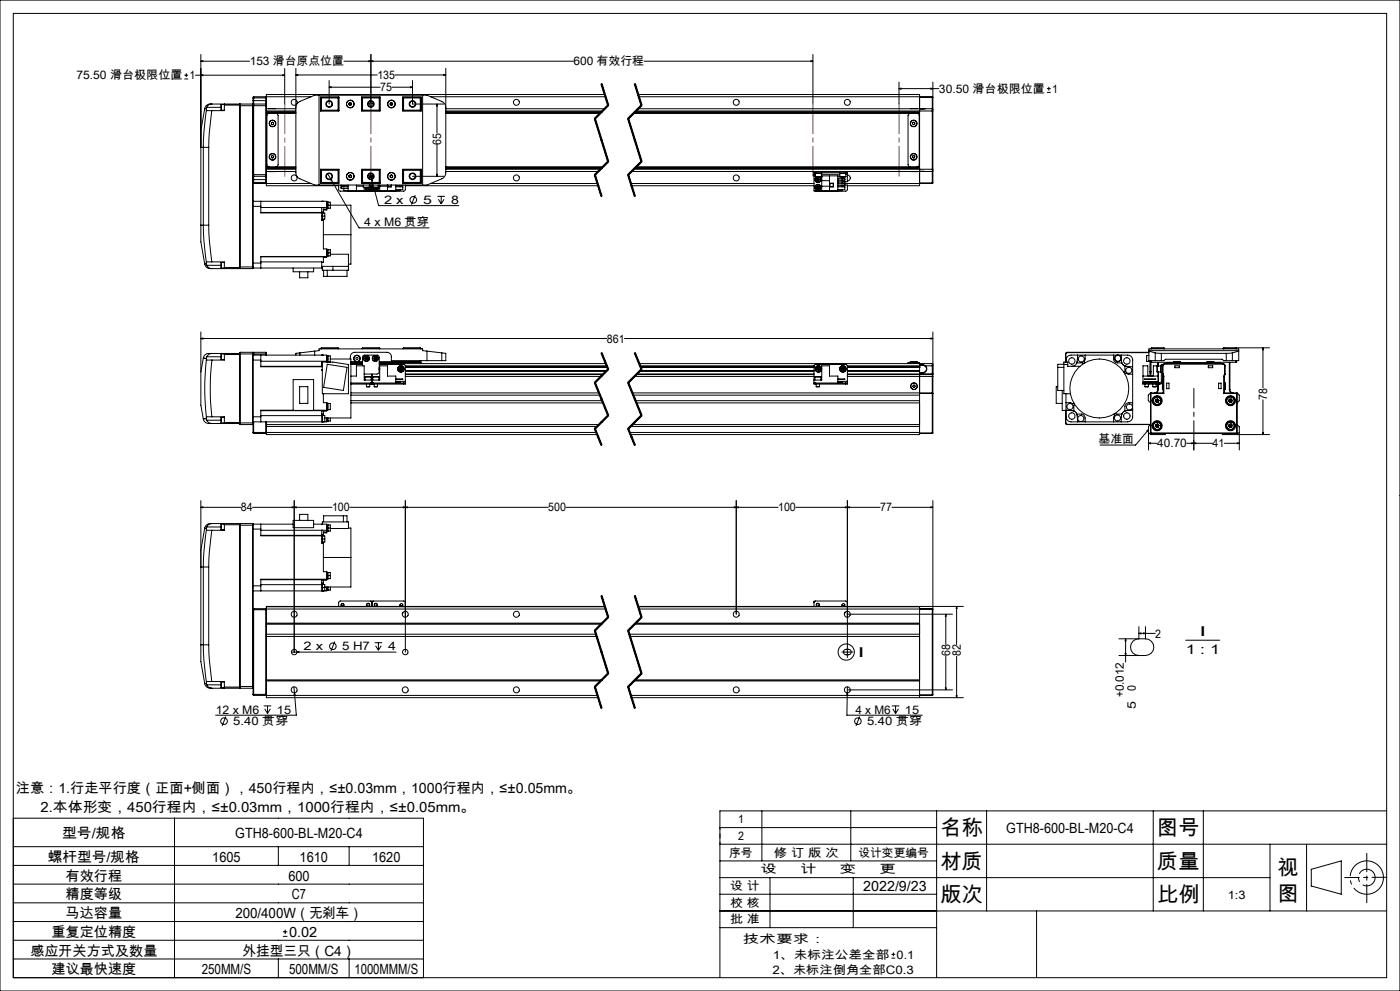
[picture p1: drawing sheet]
<svg xmlns="http://www.w3.org/2000/svg" width="420mm" height="297mm" viewBox="0 0 420 297" stroke-linecap="round" stroke-linejoin="round" font-family="sans-serif">
<g fill="none" stroke="#000" stroke-width=".3">
<path d="M0 0h420v297h-420zM4 4h412v289h-412zM60.3 18.3l.6-.1v.3zM60.3 18.3h14.6M60.3 16.3v51.2M110.7 18.2l.6 .1-.6 .2zM111.3 18.3l.6-.1v.3zM111.3 16.3v14.9M172 18.3h-68.8M193.2 18.3h50.7M243.3 18.2l.6 .1-.6 .2zM243.9 16.3v14.9"/>
<path d="M55.3 23.7h1.1M55.3 22.5h1.1M55.9 22v1.1M58.6 22.5h26.8M60.3 22.5l.6-.1v.3zM61.4 32.6l-1.1 6.6v5h.7M61.4 32.6h.5M61.9 33.1l-.7 6.5-.2 4.6M61.9 33.1l1.6 .1M61.9 32.6v.5M62 32.2l-.1 .4M62 32.2h4.3"/>
<path d="M63.5 33.2l-.7 6.5-.2 4.5M63.6 31.2h-.4a1.65 1.65 0 0 0-1.8 1.4M63.6 31.2l8.3 .1M63.6 31.2l-.8 .2-.8 .8M66.4 31.3v1.7M66.4 31.3h.9M66.4 33h.9M67.3 31.2v.3M67.3 31.5v1.7h-3.8M67.3 31.5h4.6M71.9 31.3v.4M71.9 31.7v48.3"/>
<path d="M71.9 31.7h8M72 31.2v49.3M72 31.2h3.8M72 31.2l-.1 .1M75.8 31.2v49.3M75.8 31.2l.1 .1M75.9 31.3v48.7M75.9 30.2v1.1M75.9 29.4h4M75.9 30.2h4M76.1 31.2v21.6M76.1 29v2.2"/>
<path d="M76.1 31.2h3.7M76.1 29l-.2 1.2M76.1 29h3.7M76.1 31.2l-.2 .1M79.8 31.2v21.6M79.8 29v2.2M79.8 31.2l.1 .1M79.8 29l.1 .2M79.9 31.3v.4M79.9 31.7v20.6M79.9 34h8.9M79.9 32.6h8.9"/>
<path d="M79.9 33.7h8.9M79.9 29h13.4M79.9 33.3h8.9M79.9 33.6h8.9M80.6 32.6h2M80.8 34l-.5 .2-.2 .5v14.7l.2 .4 .5 .2M81.5 36.8l.3-.2 .3 .3v.3l-.4 .2-.3-.3zM82.8 34l.4 .2 .2 .5v14.7l-.2 .4-.4 .2M84.8 22.4l.6 .1-.6 .2zM85.4 20.5v10.7M88.8 32.2l.3-1.1 .9-.7 4.4-1.9h33.7l4.8 2.1 .5 .5 .3 1.1M88.8 22.5l.6-.2v.3z"/>
<path d="M88.8 20.5v31.6l.3 .7 .5 .6 4.8 2.1h33.7l5.1-2.3 .5-1.5v-31.2M88.8 22.5h24.4M95.7 28.5v27M96.2 32.6h.1M96.2 29.1h5.5v4.2h-5.5zM96.2 29.3v4M96.2 29.3h5.2M96.4 29.2v4M96.4 29.2h5.3M96.4 33.2h5.3M96.4 29.2l-.2 .1M98.7 26.1l.6-.1v.3z"/>
<path d="M98.7 24.1v7.1M98.7 26.1h15.4M101.4 29.3l.2-.1v4l-.2-.2M101.4 33h-5.2l.2 .2M101.4 29.3v3.7M104.7 31.4l.4 .1M104.7 31v.4M105.1 30.8l.3 .2M105.1 30.8l-.4 .2M105.4 31.4l-.3 .1M105.4 31v.4M108.5 29.1h5.5v4.2h-5.5z"/>
<path d="M108.5 29.2h5.5M108.5 33.2h5.5M108.8 29.3v3.7M108.8 29.3l-.2-.1v4l.2-.2M108.8 33h5M108.8 29.3h5M113.8 29.3l.1-.1v4l-.1-.2M113.8 29.3v3.7M117.1 31.4l.3 .1M117.1 31v.4M117.4 30.8l.4 .2M117.4 30.8l-.3 .2"/>
<path d="M117.6 26.1h6.2M117.8 31.4l-.4 .1M117.8 31v.4M118.5 22.5h15.2M120.8 29.1h5.6v4.2h-5.6zM120.8 29.2h5.3M120.8 33.2h5.3M121.1 29.3v3.7M121.1 29.3l-.2-.1v4l.2-.2M121.1 33h5.2l-.2 .2M121.1 29.3h5.2M123.2 26l.6 .1-.6 .2z"/>
<path d="M123.8 24.1v7.1h9.3M126.1 29.2v4M126.1 29.2l.2 .1M126.3 29.3v4M126.3 32.6h.1M126.8 28.5v27M129.2 29h52.4M131.1 31.2v8.6M131.1 31.2l.1 .6h-.2zM133.1 22.3l.6 .2-.6 .1zM133.7 34h46.3M133.7 32.6h47.7"/>
<path d="M133.7 33.7h46.6M133.7 33.3h47.1M133.7 33.6h46.7M178.3 35.6l4 12.9M178.6 35.5l4 12.8M180.3 25.2l2 6.4M180.5 25.1l2 6.5-4 4 4 12.8-4 4 2 6.4M180.6 25.1l2 6.4M181.4 28.3h-101.5v3M182.3 31.4l-4 4M182.6 31.7l-4 4M188.3 35.6l4 12.9"/>
<path d="M188.6 35.5l4 12.8M190 34h85.9M190.3 25.2l2 6.4M190.3 33.7h85.6M190.4 33.6h85.5M190.5 25.1l2 6.5-4 4 4 12.8-4 4 2 6.4M190.6 25.1l2 6.4M190.7 33.3h89M191.4 28.3h84.5v5M191.4 32.6h85.5M191.6 29h88.1M192.3 31.4l-4 4"/>
<path d="M192.6 31.7l-4 4M269.7 26.6l.6-.2v.3zM269.7 26.6h12M269.7 24.6v6.6M273.1 34l-.5 .2-.2 .5v14.7l.2 .4 .5 .2M273.2 32.6h2M273.8 36.8l.3-.2 .4 .2-.1 .4-.3 .2-.3-.3zM275.1 34l.4 .1 .3 .4v15l-.3 .4-.4 .1M275.9 33.3v17.4M275.9 29.2h3.8M276.9 32.7h-1v.6M276.9 32.6h.7"/>
<path d="M276.9 32.6v.1M277.6 32.6l-.7 .1M277.6 32.6h2.1M279.3 26.4l.6 .2-.6 .1zM279.7 33.3h.2M279.7 32.6v.7M279.7 32.6l.2 .2M279.7 29l.2 .1-.2 .1M279.7 29v.2M279.7 29.2v3.4M279.7 33.3v17.4M279.9 32.8v.5"/>
<path d="M279.9 33.3v17.4M279.9 24.6v8.2M314.1 27.7h1.1M314.1 26.6h1.1M314.6 26v1.1M61 44.2h1.6M61 44.2v23.3M62.6 44.2v23.3M75.9 54.6h4M75.9 52.3h4M75.9 52.7l.2 .1M75.9 53.8h4"/>
<path d="M75.9 54.8l.2 .2M76.1 52.8v2.2M76.1 52.8h3.7M76.1 55h3.7M79.8 52.8v2.2M79.9 52.3v.4M79.9 52.7v3h21.7M79.9 50h8.9M79.9 50.3h8.9M79.9 51.4h8.9M79.9 55h13.4M79.9 50.7h8.9"/>
<path d="M79.9 50.4h8.9M79.9 52.7l-.1 .1M79.9 54.8l-.1 .2M80.6 51.4h2M81.5 46.7l.3-.1 .3 .3-.1 .4-.3 .1-.3-.3zM96.2 51.4h.1M96.2 50.7h5.5v4.2h-5.5zM96.2 50.7v4M96.2 54.7h5.2M96.2 54.7l.2 .1M96.4 50.8v4M96.4 54.8h5.3"/>
<path d="M96.4 50.8l-.2 .2h5.2M96.4 50.8h5.3M98.3 52.1l.9 1.4M99.2 53.5l.4 .5-.3 .1zM99.2 53.5l8.5 14.8h21M101.4 51l.2-.2v4l-.2-.1M101.4 51v3.7M101.6 55.5v1.4l.4 .4 9.3-.1M102.3 55.5v.1h2.1M102.3 56h2.1M102.3 56v.5h2.1M102.5 56.5h.5"/>
<path d="M103.2 55.6v.4l-.4-.3-.4 .3M103.2 56.5v.6h1.2M104.4 55.5v1.7h14.3v-1.7M104.7 53l.4 .2M104.7 52.6v.4M105.1 52.5l.3 .1M105.1 52.5l-.4 .1M105.4 53l-.3 .2M105.4 52.6v.4M106.9 55.5v1.7M106.9 55.8h2.1M108.5 50.7h5.5v4.2h-5.5z"/>
<path d="M108.5 54.8h5.5M108.5 50.8h5.5M108.8 51v3.7M108.8 54.8v.1M108.8 51l-.2-.2v4l.2-.1M108.8 54.7h5M108.8 51h5M109 56.1h1.8M109 55.5v.6M109.3 56.2v1M109.4 54.8v.1M109.5 56.2a.89 .89 0 0 0 1.3 .7 .89 .89 0 0 0 .2-1.4 .9 .9 0 0 1-.2 1.4 .9 .9 0 0 1-1.3-.7z"/>
<path d="M110 56.2l.1 .3M110.1 56.5l.4 .1M110.1 56.5l.3-.3 .1 .4M110.5 56.2l.4 .1M110.8 55.5v.6M110.8 55.9l.1 .4M110.9 53l.2 .2M110.9 53h.2zM110.9 56.3l-.4 .3M110.9 53.1l.1 .1M111.1 52l.4 1.7M111.1 53h.1"/>
<path d="M111.2 52.7h.5M111.2 52.4v.6M111.5 53.7l.3 .5-.3 .1zM111.5 53.7l2.1 7.9h24.1M111.6 52.6v.5M111.6 55.5v1.7M111.7 56.1h1.8M111.7 55.5v.6M112.3 56.2l.1 .2M112.4 56.4l.4 .2M112.4 56.4l.3-.2 .1 .4M112.8 56.2l.4 .1"/>
<path d="M113.1 54.8v.1M113.2 56.3l-.4 .3M113.2 56.2v.1M113.5 55.6a.9 .9 0 0 1-.4 1.4 .9 .9 0 0 1-1.2-.8 .87 .87 0 0 0 1.1 .8 .87 .87 0 0 0 .5-1.3M113.5 55.5v.6M113.8 51l.1-.2v4.1M113.8 51v3.7M113.8 54.8v.1M113.8 54.7l.1 .1M113.9 55.5v1.7M113.9 55.8h2.3M116.2 55.5v1.7"/>
<path d="M116.3 55.5v.5h1.1v-.5M117.1 53l.3 .2M117.1 52.6v.4M117.4 52.5l.4 .1M117.4 52.5l-.3 .1M117.8 53l-.4 .2M117.8 52.6v.4M118.7 56h2.1M120 55.6v.4a.43 .43 0 0 1 .4-.3 .43 .43 0 0 1 .4 .3M120 56.8v.3h-1.3M120.8 56v.3M120.8 50.7h5.6v4.2h-5.6z"/>
<path d="M120.8 55.5v.1h-2.1M120.8 56v.8h-2.1M120.8 54.8h5.3M120.8 50.8h5.3M121.1 51v3.7M121.1 51l-.2-.2v4l.2-.1M121.1 54.7h5.2M121.6 55.5v1.3l-.4 .5-9.4-.1M121.6 55.7h57.9M123.8 52.8h9.3M124.6 58.5l-1.2 2.8M126.1 50.8v4"/>
<path d="M126.1 50.8l.2 .2h-5.2M126.3 50.7v4M126.3 51.4h.1M126.3 54.7l-.2 .1M129.2 55h50M131 52.2h.2l-.1 .6zM131.1 43.4v9.4M131.2 58.8h2.3M131.5 59.7l.9 1.4M132.4 58.8v2.3M133.2 59.7l-.8 1.4M133.7 50h47.2"/>
<path d="M133.7 50.3h46.9M133.7 51.4h45.8M133.7 50.7h46.4M133.7 50.4h46.8M178.3 52.5l2 6.4M178.6 52.3l2 6.5M182.3 48.3l-4 4M182.6 48.5l-4 4M188.3 52.5l2 6.4M188.6 52.3l2 6.5M189.2 55h55M189.4 51.4h54.8"/>
<path d="M189.4 55.7h54.8M190.1 50.7h89.6M190.5 50.4h85.4M190.6 50.3h85.3M190.9 50h85M192.3 48.3l-4 4M192.6 48.5l-4 4M244.2 51.4h.5M244.2 51.7h.5M244.2 51.7v.5M244.2 51.4v.3M244.2 52.2v5h7.2v-4.5h-5"/>
<path d="M244.2 52.7h.4M244.2 52.2h.4M244.5 51.7v.3h2v-.3M244.6 53h.1M244.6 53h1.8M244.6 52v1M244.7 53h1.7M244.7 51.4v.3M244.7 51.4h9M244.7 51.7h9M244.9 53.8l.2 .5M244.9 55.9v.5"/>
<path d="M244.9 55.9l.9 .4M244.9 56.4l.5 .2M245 53l-.5 .8M245 53l-.3 .2-.2 .6M245.1 53.4h.5M245.1 53.4l-.2 .4M245.1 53.4l.3 .4M245.3 55.6l-.4 .3M245.3 55.6l.5 .2M245.3 55.6l.1 1M245.4 53.8l-.3 .5M245.4 53.8l.2 .4"/>
<path d="M245.6 53.4l.3 .4M245.6 53.4l-.2 .4M245.6 54.2l-.5 .1M245.7 53a.87 .87 0 0 1 .2 1.5 .87 .87 0 0 1-1.4-.7M245.8 53a.91 .91 0 0 1 .1 1.6 .91 .91 0 0 1-1.4-.8M245.8 55.8v.5M245.8 55.8l-.9 .6M245.8 56.3l-.4 .3M245.9 53.8l-.3 .4M245.9 53.8h-1M246.4 53h.1M246.4 52v1"/>
<path d="M246.4 52.2h5.6M246.5 52.7v4.5M246.5 54.1h2.3M246.5 55.8h2.3M248.8 52.7v4.5M248.9 54.9h1.1v1.1h-1.1zM249 55h1v1M251.4 53.4h2v.5M251.4 54.3h2v.5h-2M251.4 55.1h2v.5h-2M251.4 56h2M251.4 53.9h2"/>
<path d="M251.4 52.8h.6M251.8 51.7v.3h2.1v-.3M252 53h1.7M252 53h1.8M252 52v1M252.6 55.6v.4a.43 .43 0 0 1 .4-.3 .43 .43 0 0 1 .4 .3M252.6 53v.4M252.6 54.8v.3M252.6 56.8v.3h-1.2M252.6 55h27.1M252.8 53.4h.5M253.4 53.9a.43 .43 0 0 1-.4 .3 .43 .43 0 0 1-.4-.3v.4"/>
<path d="M253.4 53.7v.2M253.4 56v.3M253.4 55.5h.8v1.5l-.4 .3-9.4-.1M253.4 56v.8h-2M253.7 51.4h.5M253.7 51.7h.5M253.7 51.4v.3M253.7 53h.1M253.8 52v1M253.8 52.2h.4M254.2 51.4h22.7M254.2 52.4a.9 .9 0 0 1 .9 .9 .9 .9 0 0 1-.9 .9"/>
<path d="M254.2 51.7v.5M254.2 51.4v.3M254.2 52.2v2.3h-.8M273.2 51.4h2M273.9 46.7l.3-.1 .3 .4-.2 .3-.3 .1-.3-.3zM275.9 50.7v5h-21.7M275.9 50.7v.6h1M275.9 54.8h3.8M276.9 51.3l.7 .1M276.9 51.4h.7M276.9 51.3v.1M277.6 51.4h2.1"/>
<path d="M279.7 50.7h.2M279.7 50.7v.7M279.7 54.8h.2M279.7 54.8v.2M279.7 51.4v3.4M279.9 50.7v.5M279.9 51.2l-.2 .2M279.9 54.8l-.2 .2M279.9 51.2v3.6M60.3 67.5v5l1.1 6.6M60.3 67.5h.7M61 67.5h1.6"/>
<path d="M61 67.5l.2 4.6 .7 6.5M61.4 79.1a1.82 1.82 0 0 0 2.2 1.4M61.9 78.6v.5M61.9 79.1l.1 .4M61.9 79.1h-.5M62 79.5l.5 .6 1.1 .4M62 79.5h4.3M62.6 67.5l.2 4.5 .7 6.5M63.5 78.5l-1.6 .1M63.5 78.5h3.8v1.7M66.4 78.7v1.6M66.4 78.7h.9"/>
<path d="M75.9 60.3h2.3M75.9 61.8h2.3M75.9 78.8h2.3M78.2 60.3v1.5M78.2 78.8v1.5M78.2 60.3h19.8v2.6h-1M78.2 61.8v2h18.3M78.2 63.7h18.3M78.2 78.5h18.3M78.2 62.2h19.8M96.5 63.8v1M96.5 63.8h.3v2h-.3"/>
<path d="M96.5 64.8v1.3h.5M96.5 63.7v.1M96.5 62.2h.1M96.5 62.2v1.5M96.5 62.2v.1M96.5 78.5v1.8M96.5 60.3h.3M96.5 64.8h.9M96.5 79.8h8M96.5 63.6h.5M96.8 63.8h.6v1M96.8 60.3h.1"/>
<path d="M97 65.7v.4M97 63.6v.2M97 66.1v8.5h1v2.3M97 70.3h8.3M97.4 64.8v.9h-.6M98 76.9l-19.8 .1M98 74.8h.4v2M98 61.5h7.3v8.8M98 77.1h-1v1.5l-.5-.1M98 62.6h-1v1M98 60.5h.4v2h-.4M98 76.9h-19.8v1.9"/>
<path d="M98 75.8h1.1M98.2 74.8v2M98.2 60.5v2M98.4 74.9h.7v.9M98.4 60.6h.7v1.8h-.7M99.1 75.8v.9l-1.1 .1M99.1 76.2h5.4v4.8h-7.8v-.7h-20.8M99.9 79.8v1.2M105.3 70.3v8.9h-.8M60.3 99.5v11.9M66.4 80.3h.9M67.3 80.2v.3"/>
<path d="M67.3 80.2h4.6M71.9 80.4l-8.3 .1M71.9 80v.4M71.9 80h4M71.9 80.4l.1 .1M72 80.5h3.8M75.9 80l-.1 .5M87.9 80.3v1.2h6.2v-1.2M89.9 81.5v1.8h2.5v-1.8M97.1 81v1.8h7v-1.8M98.2 81v1.8M279.9 99.5v12.6"/>
<path d="M60.3 111.4v10l.7 4.2M60.3 101.5l.6-.2v.3zM60.3 101.5h121.8M61 107.3h.1M61 107.3l.9 .1M61 107.3l-.7 4.1M61.9 107.8l1.7 .1M61.9 107.8a74.9 74.9 0 0 0 0 17.2M61.9 107.4v.4M62 106.9l-.1 .5M62 106.9h4.3M63.5 105.9h-.2a1.81 1.81 0 0 0-2.3 1.4"/>
<path d="M63.5 105.9a1.67 1.67 0 0 0-1.5 1M63.5 105.9h8.4M63.6 107.9a73.4 73.4 0 0 0 0 17M66.3 106.9l.1 .9M66.4 106.1l-.1 .8M66.4 106.1v1.7M66.4 106.1h.9M66.4 107.8h.9M67.3 105.9v.4M67.3 106.3v1.6h-3.7M67.3 106.3h4.6M71.9 106.1h8"/>
<path d="M71.9 106.3v20.3M72 105.6l-.1 .7M72 105.6v21.6M72 105.6h3.8M75.8 105.6v21.6M75.8 105.6l.1 21.1M75.9 106.4h22.1v1.9M75.9 107.9h2.3M76.1 105.6v.8M76.1 105.6h3.7M76.1 105.6l-.2 .2M78.2 106.4v1.5"/>
<path d="M78.2 107.9v2h18.3v-1.4h3.4l4.6 .8v8.7h-7.8v-9.5M78.2 109.8h18.3M78.2 108.3h19.8M79.8 105.6v.8M79.8 105.6l.1 .5M79.9 106.1v.3M87.9 113.8h6.2v9.2h-6.2zM89.9 115.9h2.5v5h-2.5zM90 105.8l-1.2 .1v.5M90 105.8v.6M94.4 105.2v1.2M94.4 105.2l1.3-.1v-.5h31.1v.5l1.3 .1"/>
<path d="M94.4 105.2l-4.4 .6M96.2 104.4h5.4M96.2 104.4v.2M96.4 104.2h5l.2 .2M96.4 104.2v.4M96.4 104.2l-.2 .2M96.5 106.4h.1M96.7 110.7h-.2l.2 .3M96.8 106.4h.1M97 118v2.7h1v2.4h-19.8M98 106.6h.4v2M98 108.3v.2"/>
<path d="M98.2 106.6v1.9M98.2 109.2l5.9 .9-1.1 6.9-5.9-.9zM98.4 106.7h.7v.9M99.1 107.6h6.2v17.7h-7.9M99.1 107.6v.9M101.6 104.4v.2M105.1 107.6a1.5 1.5 0 0 1 1.3-2h9.7a1.33 1.33 0 0 1 1.3 1.3v1.2h15.1M105.3 118.4h74.7M105.3 117.8h74.4M105.3 109h3.5M105.3 114.8h5.8M105.3 115.1h5.8"/>
<path d="M105.3 109.2h3.5M105.3 112.7h1.6v-3.1h2.4v4.3h4.6v-4.3h2.3v3.1h2.5v2.1M105.3 108.6h3.5M105.3 108.4h3.5M108.6 104.4l.2-.2h5l.1 .2M108.6 104.4h5.3M108.6 104.4v.2M108.8 109.6v-2.6l.3-.5 4.1-.1 .4 .3 .2 4.7-.2 .5-.5 .2h-3.8M109.4 107.5l.3 .4M109.5 112.9v.1M109.5 112.9h1.8M109.5 113h1.8"/>
<path d="M109.5 113v.9M109.6 107h.5M109.6 107l-.2 .5M109.6 107l.3 .4M109.9 115.9h1M109.9 115.1v.8M109.9 107.4h.5M109.9 107.4l.3 .4M109.9 107.4l-.2 .5M109.9 107.4l-.5 .1M110.1 107l.3 .4M110.1 107l-.2 .4"/>
<path d="M110.2 107.8l-.5 .1M110.4 107.4l-.2 .4M110.9 115.1v.8M111.1 114.8h1M111.1 115.1h.5M111.1 114.8v.3M111.3 113h.1M111.3 113v.9M111.6 115.1h.5M111.6 112.1v3M111.9 113v.9M111.9 112.9v.1"/>
<path d="M111.9 112.9h.2M112 113h1.7M112.1 112.9l1.6 .1M112.1 114.8h9M112.1 115.1h9M112.1 114.8v.3M112.1 107.5l.3 .4M112.3 115.9h.9M112.3 115.1v.8M112.3 107h.5M112.3 107l-.2 .5M112.3 107l.3 .4"/>
<path d="M112.6 107.4l-.2 .5M112.6 107.4l.3 .4M112.6 107.4h.5M112.6 107.4l-.5 .1M112.8 107l.3 .4M112.8 107l-.2 .4M112.9 107.8l-.5 .1M113.1 107.4l-.2 .4M113.2 115.1v.8M113.7 113v.9M113.8 110v1.1M113.8 109.2l7.5 .1 .3 .4v4.6"/>
<path d="M113.8 110.2v.7M113.8 110.3v.5M113.8 109h67.9M113.8 108.4h12.3M113.9 104.4v.2M118.7 114.4h1.3v.2h-1.3M118.7 113.6h2.1l-2.1 .1M118.7 114.3h2.9M119.8 110.3v.5M119.8 110.3l.9 .5M119.8 110.8l.5 .3M120.2 110.1l-.4 .2"/>
<path d="M120.2 110.1l.4 .2M120.2 110.1l.1 1M120.6 110.3l.1 .5M120.6 110.3l-.8 .5M120.7 110.8l-.4 .3M120.9 104.4h5.4M120.9 104.4v.2M121.1 114.8h.5M121.1 114.8v.3M121.6 109.6h60.4M121.6 114.8v.3h-.5M121.6 114.3v.5"/>
<path d="M121.6 110h60.5M121.6 111.2h60.4M121.6 110.1h60.6M121.6 111.1h60.5M121.6 112.1h59.4M121.6 112.3h59.3M121.6 112.8h58.7M121.6 109.9h60.5M121.6 111.2h60.3M126.1 104.2h-5l-.2 .2M126.1 108.4l.2 .2h-12.5M126.1 104.2v.4"/>
<path d="M126.1 108.1v.3M126.1 104.2l.2 .2M126.3 104.4v.2M126.3 108.1v.9M128.1 105.2v2.9M128.1 105.2l4.4 .6M132.5 105.8l1.2 .1v2.2h-1.2M132.5 105.8v2.3M178.3 114.7l4 9.9M178.6 114.6l4 9.8M180.3 105.8l2 4.9M180.5 105.8l2 4.9-4 4 4 9.8-4 4 2 4.9"/>
<path d="M180.6 105.7l1 2.5M181.6 108.2l1 2.4zM182.3 110.6l-4 4M182.6 110.8l-4 4M187.4 101.5h92.5M188.3 114.7l4 9.9M188.6 114.6l4 9.8M189.7 117.8h90M190 118.4h85.9M190.3 105.8l2 4.9M190.3 112.8h53.9M190.5 105.8l2 4.9-4 4 4 9.8-4 4 2 4.9"/>
<path d="M190.6 105.7l2 4.9M190.9 112.3h53.3M191.1 112.1h53.1M191.7 109h88M191.9 111.2h52.3M192 111.2h52.2M192 109.6h52.2M192.1 111.1h52.1M192.1 109.9h52.1M192.2 110h52M192.2 110.1h52M192.3 110.6l-4 4"/>
<path d="M192.6 110.8l-4 4M244.2 114.8h.5M244.2 113.9h2.3v-4.3h2.3v3.1h2.6v2.1M244.5 113v.9M244.5 113h.1M244.5 112.9v.1M244.5 112.9h.2M244.6 113h1.7M244.7 112.9l1.6 .1M244.7 114.8v.3M244.7 114.8h9M244.7 115.1h9"/>
<path d="M244.9 115.9h1M244.9 115.1v.8M245.1 110.8l.4 .3M245.1 110.3v.5M245.1 110.3l.8 .5M245.6 110.1l-.5 .2M245.6 110.1l.4 .2M245.6 110.1l-.1 1M245.9 115.1v.8M245.9 110.8l-.4 .3M246 110.3l-.1 .5M246 110.3l-.9 .5"/>
<path d="M246.3 113v.9M251.4 114.4h1.2v.2h-1.2M251.4 113.6h2l-2 .1M251.4 114.3h2.8M252.4 110.3v.5M252.4 110.3l.9 .5M252.4 110.8l.5 .3M252.8 110.1l-.4 .2M252.8 110.1l.5 .2M252.8 110.1l.1 1M253.3 110.3v.5M253.3 110.3l-.9 .5"/>
<path d="M253.3 110.8l-.4 .3M253.7 114.8h.5M253.7 114.8v.3M254.2 109.6h21.7M254.2 109.9l21.7 .1M254.2 111.2h21.7h-21.7M254.2 114.3v-4.6l-.3-.4-9.2-.1-.5 .4v5.5h.5M254.2 114.8v.3h-.5M254.2 114.3v.5M254.2 110h21.7M254.2 110.1h21.7M254.2 111.1h21.7"/>
<path d="M254.2 112.3h25.5M254.2 112.8h25.5M272.4 109v-.3h3.4v.3M273.1 108.4h2M273.1 108.4v.6M273.2 108.7h1.9M274 115.4h.4l.2 .4-.2 .3h-.4l-.2-.4zM275.1 108.4v.6M275.9 109.6v20.6h-86.7M275.9 110h.1M275.9 117.9h3.8M275.9 111.8h1"/>
<path d="M275.9 111.7h1M275.9 109.5h1M276.9 109.3h-1v-.3v.6M276.9 109.5l.6 .2M276.9 109.3l.7 .3M276.9 109.3v.2M276.9 111.7v.1M277.5 109.7a1.09 1.09 0 0 1 .4 1.2 1.09 1.09 0 0 1-1 .8M277.6 109.6a1.19 1.19 0 0 1 .4 1.4 1.19 1.19 0 0 1-1.1 .8M277.6 109.6h2.1M277.6 109.6l-.1 .1M279.3 101.3l.6 .2-.6 .1z"/>
<path d="M279.7 117.8v.1M279.7 117.8l.2 .1h-.2M279.7 109v.6M279.7 109l.2 .1v.5h-.2M279.7 112l.2 .1M279.7 112v.3M279.7 112.8h.2M279.7 112.3v.5M279.7 109.6v2.4M279.7 112.8v5M279.7 117.9v11.8M279.7 112l-25.5 .1"/>
<path d="M279.9 112.1l-.2 .2M279.9 112.1v.7M279.9 112.8v16.9M317.3 110.1h1.9M317.3 115.9h-.4v5h1.8M318.7 117v6h2.2M319.2 109.2h-1.9v7.8h1.9M319.2 109.3h1.1M319.7 106.1h.1M319.7 106.1v2.4M319.8 106.1v2.4M319.8 118v6.9a1.57 1.57 0 0 0 1.5 1.5h2.8"/>
<path d="M320.1 105.7l-.3 .4M320.1 105.6l-.4 .5M320.1 105.6h24.6M320.1 105.6v.1M320.1 105.7h24.6M323 108.8a1.55 1.55 0 0 1-1.4 1M323 108.8h1.8l.2 .2M323.3 106.4l-.3 2.4M324 109.8h-3.7v-1.3h-1.1v9.5h1.9M325.5 106.4v1.3l-.3 .7 .2 .4M334.1 106.4v1.2a1.21 1.21 0 0 0 1.1 1.2h1.4l.9 .9M335.2 106.4h-13.9a1.62 1.62 0 0 0-1.5 2.1"/>
<path d="M335.5 106.4h2.8a1.45 1.45 0 0 1 1.5 1.5v13.9M336.3 106.4l.1 1.2a1.83 1.83 0 0 0 1.1 2.1M337.5 112l.3-.2 .6 .3h1.4M337.5 109.7v1.7l-.3 .2M337.5 109.7l2.3 .2M342.9 112.7h4.6M343 114.4h4.3v.2h-4.3zM343.3 113.6l.9 .1zM343.4 114.8h-.6v.3h.6M343.4 114.8h4.5M343.4 115.1h1.3M343.4 114.8v.3"/>
<path d="M343.5 115.9h1M343.5 115.1v.8M344 106.5v1.8M344 108.3h1M344 106.5h.7M344.5 113.6l.5 .1zM344.5 115.1v.8M344.7 115.1h1M344.7 114.8v.3M344.7 105.1h26.9M344.7 105.2l1.9 .6M345 111.4v.7h.3v-.7"/>
<path d="M345 111.4h.3M345 108.1v3.3M345.2 117.9v-.1l.1 .1M345.2 117.9h.1M345.2 117.9v11.8M345.3 117.9h3.8M345.3 104.4h4M345.3 104.4v.2M345.3 108.1v3.3M345.3 117.9v11.8M345.3 108.4l.2 .2M345.3 113.6l.6 .1z"/>
<path d="M345.5 104.2h3.6M345.5 108.6h6.6M345.5 104.2v.4M345.5 108.1v.5M345.5 104.2l-.2 .2M345.7 115.1h2.2M345.7 114.8v.3M345.8 115.9h1.1M345.8 115.1v.8M346.2 113.6l.5 .1zM346.6 105.8l1.8 .1M346.6 108.1h1.8"/>
<path d="M346.6 108.1h-1.9v-3.5h26.9v3.5h-1.9M346.6 105.8v2.3M346.7 119.7l-.1 .5M346.7 119.7l.8 .8M346.9 115.1v.8M347.1 109.7l.1 1.8zM347.2 111.5h1M347.3 116.8a.96 .96 0 0 1-1 1M347.3 116.8h.2M347.3 108.6v1M347.3 115.1v1.7M347.3 119.6l-.6 .1"/>
<path d="M347.3 119.6l.4 .4M347.3 119.6l-.2 .5M347.5 111.5v3.3M347.5 116.8l-.6 1M347.5 108.6v1.1M347.5 115.1v1.7M347.7 120l-.2 .5M347.7 120l-.6 .1M347.9 114.8v.3M348.2 109.7l-2.2-.1v3h-1.7v-3h-1.4v5.2M348.4 109.6h-.2v1.9h.2M348.4 114.3l-.5 .5"/>
<path d="M348.4 114.3h.4M348.4 105.9h19.5M348.4 108.1h.7l.5-.4h17l.5 .4h.8M348.4 109.7h.4M348.4 105.9v2.2M348.4 109.7v4.6M348.7 114.8l.1 2M348.7 114.8h.1M348.8 114.8h-.1M348.8 112.1v.2M348.8 114.3a.79 .79 0 0 1-.9 .8M348.8 109.6v-.4h-.4v.5"/>
<path d="M348.8 109.6h.1M348.8 112v.3M348.8 112h.1M348.8 114.8v2M348.8 114.8h.1M348.8 116.8h.1M348.8 109.6v4.7M348.8 112.3l.2 .5M348.9 112v.1M348.9 109.6v2.4M348.9 114.8h.1M348.9 112.1l.2 .7"/>
<path d="M348.9 112.1l-.1 .2M348.9 114.8v2M349 116.7l-.1 .1M349 112.8h.1M349 117.8l.1 .1M349 117.8h-3.8l-.7 .6v1.7l.7 .7M349 112.8v5M349.1 104.2v.4M349.1 112.8v5.1M349.1 104.2l.2 .2M349.3 104.4v.2M349.4 109v.1"/>
<path d="M349.4 109.1l-.5 .5M349.4 109l-.5 .1-.1 .5M349.4 109h17.5M349.4 109.1h17.5M350 114.8h.7v1.7h-.7zM350.8 108.7h-.7v.3M350.8 108.7h14.7M350.8 108.7v.3M352.1 108.4h2.1M352.1 108.6l.1 .1M352.1 108.6h2.1M352.1 108.4v.3"/>
<path d="M352.5 109.6h1.3v.6h-1.3zM354.2 108.6l-.1 .1M354.2 108.4v.2M362.1 108.4h2M362.1 108.6l.1 .1M362.1 108.6h2M362.1 108.4v.2M362.5 109.6h1.3v.6h-1.3zM364.1 108.4v.2M364.1 108.6h6.7M365.5 108.7h.6v.3M365.5 108.7v.3"/>
<path d="M365.6 114.8h.7v1.7h-.7zM366.9 109.1l.5 .5M366.9 109v.1M366.9 109l.4 .1 .2 .5M367 104.4h4M367 104.4v.2M367.1 112.8h.2M367.1 117.9h3.9M367.1 104.2v.4M367.1 112.8v5.1M367.1 104.2l-.1 .2M367.3 116.7v.1"/>
<path d="M367.3 117.8l-.2 .1M367.3 117.8h3.9l.6 .6v1.7l-.6 .7M367.3 112.8v5M367.3 114.8h.1M367.3 112.1l-.2 .7M367.3 112.1l.2 .2M367.3 114.8v2M367.3 114.8h.2M367.3 116.8h.2M367.4 112l-.1 .1M367.4 112h.1M367.4 109.6h.1"/>
<path d="M367.4 109.6v2.4M367.5 112.3l-.2 .5M367.5 114.8v2M367.5 112.1v.2M367.5 112v.3M367.5 109.6v2.5M367.9 108.1h1.8M367.9 105.9v2.2M368.8 119.7l-.2 .5M368.8 119.7l.7 .8M368.8 116.8l.6 1M368.8 116.8h.2"/>
<path d="M368.8 108.6v8.2M369 116.8a.96 .96 0 0 0 1 1M369 108.6v8.2M369.3 119.6l.4 .4M369.3 119.6l-.5 .1M369.3 119.6l-.2 .5M369.7 105.8l-1.8 .1M369.7 120l-.2 .5M369.7 120l-.6 .1M369.7 105.8v2.3M370.8 108.1v.5M371 117.9h.2"/>
<path d="M371 117.9v-.1l.2 .1M371 104.4l-.2-.2v.4M371 104.4v.2M371 108.1l-.2 .5M371 117.9v11.8M371.2 117.9v11.8M371.6 105.2l-1.9 .6M378.9 104.2v12.1M378.9 119.8v10.4M378.9 104.2l.1 .6h-.3zM380.9 104.2h-13.8M61 125.6a2 2 0 0 0 2.5 1.3"/>
<path d="M61 125.6h.1M61.9 125v.4M61.9 125.4l.1 .5M61.9 125.4l-.9 .2M62 125.9l.7 .8 .8 .2M62 125.9h4.3M63.5 126.9h8.4M63.6 124.9l-1.7 .1M63.6 124.9h3.7v1.7M66.3 125.9l.1 .8M66.4 125.1l-.1 .8M66.4 125.1v1.6"/>
<path d="M66.4 125.1h.9M66.4 126.7h.9M67.3 126.6v.3M67.3 126.6h4.6M71.9 126.6l.1 .6M71.9 126.7h4M72 127.2h3.8M75.9 126.7v.5M75.9 129.5h4M75.9 124.9h2.3M75.9 127.2v2.5l.2 .2M75.9 127.2h-.1"/>
<path d="M76.1 129.9h3.7M76.1 126.4v3.5M78.2 124.9v1.5M78.2 124.6h18.3M79.8 126.4v3.5M79.9 126.4v3.8h99.2M79.9 129.6h99M79.9 127.8h99.2M79.9 127.2h99.8M79.9 129.7l-.1 .2M87.9 122.9h-9.7v2M94.1 122.9h3.9"/>
<path d="M96.5 123.1h.1M96.5 123.1v1M96.5 124.6v1.8M96.5 124.5h.3v1.9M96.5 124.1v.5M96.5 124.1h.5M96.8 124.5h.6v1.9h-.6M97 124.1v.4M97 126.4h.1M98 120.9h.4v1.9l-.4 .1M98 123.2h-1v.9M98 125.3v1.1h-22.1"/>
<path d="M98.2 120.9v2M98.2 125.3v1M98.4 120.9h.7v1.9h-.7M98.4 125.3v1h-.4M99.1 125.3v.9h-.7M105.3 120.1h75.3M105.3 120.8h75.6M178.3 128.6l2 4.9M178.6 128.4l2 4.9M182.3 124.4l-4 4M182.6 124.6l-4 4M188.3 128.6l2 4.9"/>
<path d="M188.6 128.4l2 4.9M188.9 129.6h87M189.1 127.8h86.8M189.7 127.2h86.2M190.6 120.1h85.3M190.9 120.8h85M192.3 124.4l-4 4M192.6 124.6l-4 4M275.9 129.7h3.8M275.9 129.9h3.8M279.7 129.7v.2M279.7 129.7h.2"/>
<path d="M279.9 129.7l-.2 .2M319.7 126.7l.4 .5M319.7 126.7h.1M319.7 123v3.7M319.8 126.7l.3 .5M319.8 123v3.7M319.8 120.7h1.4l.6 .3 .4-.2M319.8 122.9l2.4 .3M320.1 127.2h25.1l-.6 .6v7.1M320.1 127.2h25.1M320.1 127.2h.1M322.1 123.2l.4 .2"/>
<path d="M322.2 123.2l.8 .9M322.4 121.3l-.2 .1v1.8M322.9 123.8l.1 .3M323 124.1h1.4a1.14 1.14 0 0 1 1.1 1.2v1.1M323 124.1l.3 2.3M334.2 124.1l.2 .3-.3 .6v1.4M334.6 123.8l.2 .3h1.8M336.6 124.1l-.3 2.3M336.8 123.8l-.2 .3M337.5 123.2l-.9 .9M337.5 123.2l-.4 .2M339.8 120.7h-1.2a1.21 1.21 0 0 0-1.1 1.1v1.4"/>
<path d="M339.8 122.9l-2.3 .3M339.8 122.1v2.8a1.51 1.51 0 0 1-1.5 1.5h-13.9M344.1 129.1l.5-.3-.3 .5zM344.6 128.8l-3.9 4.6h-10.7M344.6 132.9l.6-.2v.3zM344.6 132.9h2.6M344.6 129.6l.6 .6h4.3l.3-.3M345.2 129.7h.1M345.2 129.7l.1 .2M345.3 129.7v.2M345.3 129.7h25.7M345.3 129.9h25.7"/>
<path d="M346.6 127.7l.4 .5M346.6 120.2l.4 .4M346.7 127.2l-.1 .5M346.7 127.2l.8 .8M347.1 120.1l-.1 .5M347.1 120.1l-.5 .1M347.3 127l.4 .5M347.3 127l-.6 .2M347.3 127l-.3 1.2M347.5 128l-.5 .2M347.5 120.5l-.5 .1M347.7 127.5l-.2 .5"/>
<path d="M347.7 127.5l-1.1 .2M356 132.9h7.8M357.5 132.7l.6 .2-.6 .1zM358.1 132.9l.6-.2v.3zM358.1 132v2.9M366.5 129.9l.3 .3h14.1M367.3 132.9h4.5M368.6 127.7l.4 .5M368.6 120.2l.4 .4M368.8 127.2l-.2 .5M368.8 127.2l.7 .8M369.1 120.1l-.1 .5"/>
<path d="M369.1 120.1l-.5 .1M369.3 127l.4 .5M369.3 127l-.5 .2M369.3 127l-.3 1.2M369.5 128l-.5 .2M369.5 120.5l-.5 .1M369.7 127.5l-.2 .5M369.7 127.5l-1.1 .2M371 129.7h.2M371 129.7v.2M371.2 129.7l-.2 .2M371.2 127.2l.6 .7v7"/>
<path d="M371.2 132.7l.6 .2-.6 .1zM371.8 129.6l-.6 .6M378.7 129.6h.3l-.1 .6zM60.3 152l.6-.1v.3zM60.3 152h11.9M60.3 150v43.2M61.4 158.3l-1.1 6.6v5h.7M61.4 158.3l.5 .1M61.9 158.8l-.7 6.6-.2 4.5M61.9 158.8l1.6 .1M61.9 158.4v.4M62 157.9l-.1 .5"/>
<path d="M62 157.9h4.3M63.5 158.9l-.7 6.5-.2 4.5M63.6 156.9a1.82 1.82 0 0 0-2.2 1.4M63.6 156.9l8.3 .1M63.6 156.9a1.64 1.64 0 0 0-1.6 1M66.4 157.1v1.6M66.4 157.1h.9M66.4 158.7h.9M67.3 156.9v.4M67.3 157.3v1.6h-3.8M67.3 157.3h4.6M71.9 157v.4"/>
<path d="M71.9 157.4v48.3M71.9 157.4h4M72 156.9v49.4M72 156.9h3.8M72 156.9l-.1 .1M75.8 152h23.8M75.8 156.9v49.4M75.8 156.9l.1 .5M75.9 157.4v50.8l.2 .2M75.9 157.1h12M75.9 158.6h2.3M78.2 158.6v2l18.6-.1v2h-.3"/>
<path d="M78.2 157.1v1.5M78.2 158.9h19.8M87.7 151.9l.6 .1-.6 .2zM87.9 156h6.2v2.1h-6.2zM88.3 152l.6-.1v.3zM88.3 150v45.4M89.9 156v-1.8h2.5v1.8M94.1 157.1h3.9v2.6h-1M96.5 158.9h.1M96.5 158.9v1.4M96.5 157.1h.2v-.7h7.8v2h-5.4M97.1 156.4v-1.8h7v1.8"/>
<path d="M98 159.4h-1v.9M98 157.3h.4v1.9h-.4M98 158.3h1.1M98.2 157.3v1.9M98.4 157.3h.7v1M99.1 158.3v.9h-.7M103 154.6v1.8M104.5 158.3h.8v8.8M121 151.9l.6 .1-.6 .2zM121.6 152l.6-.1v.3zM121.6 150v45.4M164.5 152h-59.6"/>
<path d="M169.8 152h63.6M220.3 151.9l.6 .1-.6 .2zM220.9 152l.6-.1v.3zM220.9 150v34.1M253.6 151.9l.6 .1-.6 .2zM254.2 150v43.7M254.2 152l.6-.1v.3zM264.1 152h-25.4M267.6 152h12.3M279.3 151.9l.6 .1-.6 .2zM279.9 150v58.2M61 169.9h1.6"/>
<path d="M61 169.9v23.3M62.6 169.9v23.3M75.9 175.6h2.3M78.2 175.6v1.5M78.2 175.2h18.3M78.2 160.4h18.3M96.5 161.5v1.3h.5M96.5 160.4v1.1M96.5 161.5h.1M96.5 173.7h.1M96.5 173.7v1.1M96.5 175.2v1.9"/>
<path d="M96.5 175.1h.3v2M96.5 160.3v.1M96.5 174.8v.4M96.5 161.5h.9M96.5 174.8h.5M96.5 160.3h.5M96.5 176.1h.9M96.8 160.6h.6v.9M96.8 175.2h.6v.9M97 162.5v.3M97 174.8v.4M97 160.3v.3"/>
<path d="M97 162.8v8.5h1v2.4h-19.8M97 177v.1M97 167.1h8.3M97.4 161.5v1h-.6M97.4 176.1v.9h-.6M98 173.6h-19.8v2M98 171.5l.4 .1v1.9h-.2M98 173.8h-1v1M98 175.9v1.2h-22.1M98 172.5h1.1M98.2 171.5l-.2 2M98.2 175.9v1"/>
<path d="M98.4 171.6h.7v.9M98.4 175.9v1h-.4M99.1 172.5v.9h-.7M99.1 175.9v.9h-.7M105.3 167.1v8.8h-7.9M180.3 178.6l2 6.4M180.5 178.6l2 6.4-4 4 4 12.8-4 4 2 6.4M180.6 178.5l1 3.2M190.3 178.6l2 6.4M190.5 178.6l2 6.4-4 4 4 12.8-4 4 2 6.4M190.6 178.5l2 6.4M60.3 193.2v5.1l1.1 6.6"/>
<path d="M60.3 193.2h.7M61 193.2l.2 4.6 .7 6.6M61 193.2h1.6M62.6 193.2l.2 4.5 .7 6.6M75.9 182.8h4M76.1 182.4v26M76.1 182.4h3.7M76.1 182.4l-.2 .2M79.8 182.4v26M79.8 182.4l.1 .2M79.9 190.7h.1M79.9 186.8h100.8"/>
<path d="M79.9 187.1h100.4M79.9 182.5h101.8M79.9 181.9h101.6M79.9 190.7h99.1M87.4 195.4h31.4M89.1 195.4l.6-.1v.3zM100.4 192.3l-1.1 2.8M102.3 181.2v.2M102.5 180.9h.5M103.2 181.2v.2h-.8M110.2 181.7a.5 .5 0 0 1-.2-.7 .5 .5 0 0 1 .8 0 .5 .5 0 0 1-.2 .7M111.3 180.2h.5"/>
<path d="M111.6 180.2v1.5M112.4 192.6h2.3M112.6 181.7a.5 .5 0 0 1-.2-.7 .5 .5 0 0 1 .7 0 .5 .5 0 0 1-.2 .7M112.7 193.5l.8 1.4M113.5 192.6v2.3M114.4 193.5l-.9 1.4M120 181.2v.2h.8v-.2M120.8 183.7l-.1 .2M121.6 180.6l-.4-.5h-9.2l-.4 .5-.4-.5h-9.2l-.4 .4v1.2M178.3 189l4 12.9M178.6 188.9l4 12.9M178.8 190.1h-98.9"/>
<path d="M181.4 181.7h-101.5v27.4h99.6M181.6 181.7l1 3.2zM182.3 184.9l-4 4M182.6 185.1l-4 4M188.3 189l4 12.9M188.6 188.9l4 12.9M188.8 190.1h87.1M189 190.7h86.9M190.4 187.1h85.5M190.7 186.8h85.2M191.5 181.9h84.4M191.7 182.5h84.2"/>
<path d="M192.3 184.9l-4 4M192.6 185.1l-4 4M244.2 180.6l.4-.5h9.2l.4 .5M244.4 180.2h-.2v1.5M245.2 181.7a.5 .5 0 0 1-.2-.7 .5 .5 0 0 1 .8 0 .5 .5 0 0 1-.3 .7M252.6 181.2v.2h.8v-.2M253.3 194.8l.6-.2a1.22 1.22 0 0 1 1.4 .5 .83 .83 0 0 1-.8 1.1 1.22 1.22 0 0 1-1.4-.4zM253.4 195.4h1.6M253.4 183.7l-.1 .2M254.2 194.6v1.6M254.2 184.1h31.5M275.9 181.7v27.4"/>
<path d="M275.9 182.6h3.8M275.9 182.4h3.8M279.7 182.4l.2 .1-.2 .1M279.7 182.4v.2M279.7 182.6v25.6M283.7 184.1v9.1M283.7 196.7v10.1M283.7 184.1l.2 .6h-.3zM287 181.7v11.5M287 196.7v12.4M287 181.7l.1 .6h-.3zM289 181.7h-97.6"/>
<path d="M335.7 191.4h7.9M337.5 195.9h.3l-.1 .6zM337.7 191.4l.1 .6h-.3zM337.7 191.4v7M341.7 189.8l.6-.1v.3zM341.7 187.8v3.6a2.5 2.5 0 0 0-2.5 2.6 2.5 2.5 0 0 0 2.5 2.5M341.7 189.8h4.9M343 189.7l.6 .1-.6 .2zM343.6 191.4a2.5 2.5 0 0 1 2.5 2.6 2.5 2.5 0 0 1-2.5 2.5h-7.9M343.6 187.8v3.6M355.7 191.9h10.2M61.4 204.9a1.84 1.84 0 0 0 2.2 1.4"/>
<path d="M61.9 204.4v.4M61.9 204.8l.1 .4M61.9 204.8l-.5 .1M62 205.2a1.66 1.66 0 0 0 1.6 1.1M62 205.2h4.3M63.5 204.3l-1.6 .1M63.5 204.3h3.8v1.6M66.4 204.4v1.7M66.4 204.4h.9M66.4 206.1h.9M67.3 205.9v.4M67.3 205.9h4.6"/>
<path d="M67.8 214.7l-1.2 2.9M71.9 206.2l-8.3 .1M71.9 205.7v.5M71.9 205.7h4M71.9 206.2l.1 .1M72 206.3h3.8M75.9 206.2l-.1 .1M75.9 208h4M76.1 208.4h3.7M79.1 211.6h2.3M79.4 212.4l.9 1.4M79.9 208.4h99.3"/>
<path d="M79.9 204.1h100.3M79.9 203.8h100.6M79.9 208.2l-.1 .2M80.3 211.6v2.2M81.1 212.4l-.8 1.4M88.2 205.8l.1 1.8M88.3 207.6l.2 .6h-.3zM88.3 207.6l.6 6.7h-24.2M178.3 205.9l2 6.4M178.6 205.8l2 6.4M182.3 201.7l-4 4M182.6 201.9l-4 4"/>
<path d="M188.3 205.9l2 6.4M188.6 205.8l2 6.4M189.2 208.4h90.5M189.4 209.1h99.6M190.2 204.1h85.7M190.5 203.8h85.4M192.3 201.7l-4 4M192.6 201.9l-4 4M254.2 207.6l.1 .6h-.3zM254.2 207.6l-.1 6.7h22.6M254.2 206.8h31.5M254.2 205.8v1.8"/>
<path d="M257.9 214.7l-1.1 2.9M267.5 211.6h2.3M267.8 212.4l.9 1.4M268.7 211.6v2.2M269.5 212.4l-.8 1.4M275.9 208.2h3.8M279.7 208.2h.2M279.7 208.2v.2M279.9 208.2l-.2 .2M283.6 206.2h.3l-.2 .6zM286.8 208.5h.3l-.1 .6zM4 245.2h123v47.8"/>
<path d="M4 253.7h123M4 259.4h123M52.4 245.2v47.8M83.5 253.7v5.7M104.7 253.7v5.7M216 253h200M216 248h65M216 258h65M228.6 243v15M255.2 243v15M281 243v50M296 243v30"/>
<path d="M346 243v30M361 243v30M381 253v20M392 253v20M416 243h-200v50M4 265h123M4 270.6h123M4 276.2h123M84.9 279.3h1.3M85.5 278.6v1.3M216 278h65M216 273h200"/>
<path d="M216 263h165M216 268h65M231 263v15M256 263v15M311 273v20M393.4 260.5l9-2.5v10l-9-2.5zM4 281.8h123M4 287.4h123M83.5 287.4v5.6M84.9 280.6h1.3M104.7 287.4v5.6M267.4 287.2h1.2"/>
<path d="M267.4 286h1.2M268 285.5v1.1"/>
<circle cx="81.7" cy="37" r="1"/>
<circle cx="81.8" cy="37" r=".95"/>
<circle cx="88.2" cy="30.7" r=".9"/>
<circle cx="98.7" cy="31.2" r="1.01"/>
<circle cx="98.7" cy="31.2" r=".84"/>
<circle cx="105.1" cy="31.2" r="1.14"/>
<circle cx="105.1" cy="31.2" r="1.12"/>
<circle cx="111.2" cy="31.2" r=".82"/>
<circle cx="111.3" cy="31.2" r="1"/>
<circle cx="111.3" cy="31.2" r=".42"/>
<circle cx="117.4" cy="31.2" r="1.12"/>
<circle cx="117.4" cy="31.2" r="1.14"/>
<circle cx="123.8" cy="31.2" r="1.01"/>
<circle cx="123.8" cy="31.2" r=".84"/>
<circle cx="154.9" cy="30.7" r=".9"/>
<circle cx="220.9" cy="30.7" r=".91"/>
<circle cx="254.2" cy="30.7" r=".9"/>
<circle cx="274.1" cy="37" r="1"/>
<circle cx="274.1" cy="37" r=".94"/>
<circle cx="81.7" cy="47" r=".94"/>
<circle cx="81.8" cy="47" r=".99"/>
<circle cx="88.2" cy="53.3" r=".89"/>
<circle cx="98.7" cy="52.8" r=".84"/>
<circle cx="98.8" cy="52.8" r="1.01"/>
<circle cx="105.1" cy="52.8" r="1.14"/>
<circle cx="105.1" cy="52.8" r="1.12"/>
<circle cx="111.2" cy="52.8" r=".82"/>
<circle cx="111.3" cy="52.8" r="1.01"/>
<circle cx="111.3" cy="52.8" r=".43"/>
<circle cx="117.4" cy="52.8" r="1.12"/>
<circle cx="117.4" cy="52.8" r="1.14"/>
<circle cx="123.8" cy="52.8" r=".84"/>
<circle cx="123.8" cy="52.8" r="1.01"/>
<circle cx="124" cy="59.9" r=".99"/>
<circle cx="154.9" cy="53.3" r=".89"/>
<circle cx="220.9" cy="53.3" r=".9"/>
<circle cx="245.4" cy="56.1" r=".87"/>
<circle cx="245.4" cy="56.1" r=".9"/>
<circle cx="274.1" cy="47" r="1.01"/>
<circle cx="274.1" cy="47" r=".95"/>
<circle cx="107.1" cy="107.4" r=".99"/>
<circle cx="107.1" cy="107.4" r=".91"/>
<circle cx="107.1" cy="107.4" r=".33"/>
<circle cx="109.9" cy="107.4" r=".89"/>
<circle cx="109.9" cy="107.4" r=".86"/>
<circle cx="112.6" cy="107.4" r=".9"/>
<circle cx="112.6" cy="107.4" r=".86"/>
<circle cx="120.2" cy="110.6" r=".9"/>
<circle cx="120.3" cy="110.6" r="1"/>
<circle cx="120.3" cy="110.6" r=".87"/>
<circle cx="245.5" cy="110.6" r=".87"/>
<circle cx="245.5" cy="110.6" r=".9"/>
<circle cx="245.5" cy="110.6" r="1"/>
<circle cx="252.9" cy="110.6" r=".9"/>
<circle cx="252.9" cy="110.6" r="1"/>
<circle cx="252.9" cy="110.6" r=".87"/>
<circle cx="274.2" cy="115.7" r="1"/>
<circle cx="274.2" cy="115.8" r=".95"/>
<circle cx="321.6" cy="108.2" r=".96"/>
<circle cx="324.4" cy="107.6" r=".92"/>
<circle cx="329.8" cy="116.4" r="8.8"/>
<circle cx="335.3" cy="107.4" r=".92"/>
<circle cx="335.4" cy="107.4" r=".98"/>
<circle cx="338" cy="108.2" r=".97"/>
<circle cx="338.6" cy="111" r=".92"/>
<circle cx="321" cy="121.9" r=".93"/>
<circle cx="321.6" cy="124.7" r=".96"/>
<circle cx="324.2" cy="125.4" r=".92"/>
<circle cx="335.2" cy="125.3" r=".92"/>
<circle cx="338.1" cy="124.7" r=".97"/>
<circle cx="338.8" cy="122" r=".92"/>
<circle cx="347.1" cy="120.1" r="1.33"/>
<circle cx="347.1" cy="120.1" r="1.13"/>
<circle cx="347.1" cy="127.6" r="1.13"/>
<circle cx="347.1" cy="127.6" r="1.34"/>
<circle cx="347.1" cy="127.6" r="1.16"/>
<circle cx="347.1" cy="120.1" r="1.49"/>
<circle cx="347.1" cy="127.6" r="1.5"/>
<circle cx="369.1" cy="120.1" r="1.5"/>
<circle cx="369.1" cy="120.1" r="1.33"/>
<circle cx="369.1" cy="120.1" r="1.17"/>
<circle cx="369.1" cy="127.6" r="1.17"/>
<circle cx="369.1" cy="127.6" r="1.51"/>
<circle cx="369.1" cy="127.6" r="1.13"/>
<circle cx="369.1" cy="120.1" r="1.13"/>
<circle cx="369.1" cy="127.6" r="1.34"/>
<circle cx="88.2" cy="184.1" r=".89"/>
<circle cx="88.2" cy="195.4" r=".83"/>
<circle cx="99.9" cy="193.7" r="1"/>
<circle cx="102.8" cy="181.3" r=".42"/>
<circle cx="110.4" cy="181.3" r=".4"/>
<circle cx="112.7" cy="181.3" r=".41"/>
<circle cx="120.4" cy="181.3" r=".4"/>
<circle cx="121.6" cy="184.1" r=".89"/>
<circle cx="121.6" cy="195.4" r=".83"/>
<circle cx="154.9" cy="184.1" r=".89"/>
<circle cx="220.9" cy="184.1" r=".9"/>
<circle cx="245.4" cy="181.3" r=".4"/>
<circle cx="253" cy="181.3" r=".4"/>
<circle cx="253.9" cy="195.4" r="2.43"/>
<circle cx="254.2" cy="184.1" r=".89"/>
<circle cx="67.2" cy="216.1" r=".99"/>
<circle cx="88.2" cy="206.7" r=".9"/>
<circle cx="121.6" cy="206.7" r=".9"/>
<circle cx="154.9" cy="206.7" r=".9"/>
<circle cx="220.9" cy="206.7" r=".91"/>
<circle cx="254.2" cy="206.7" r=".9"/>
<circle cx="257.4" cy="216.1" r=".98"/>
</g>
<path d="M412.4 262.3a2.5 2.5 0 0 0-4.1-1.1 2.5 2.5 0 0 0 1 4.2 2.5 2.5 0 0 0 3.2-2.9l-.1-.2" fill="none" stroke="#000" stroke-width=".3" stroke-dasharray="30.5 1.3 1.3 1.3" stroke-dashoffset="24.5" stroke-linecap="butt"/>
<path d="M414.8 261.5a5 5 0 0 0-8.3-2 5 5 0 0 0 2.2 8.3 5 5 0 0 0 6.2-6l-.1-.3" fill="none" stroke="#000" stroke-width=".3" stroke-dasharray="30.5 1.3 1.3 1.3" stroke-dashoffset="16.7" stroke-linecap="butt"/>
<g fill="none" stroke="#000" stroke-width=".3" stroke-dasharray="6.3 1.3 1.3 1.3 5.1">
<path d="M180.5 25.1l2 6.5M182.5 31.6l-4 4M190.5 25.1l2 6.5M192.5 31.6l-4 4M178.5 52.4l2 6.4M182.5 48.4l-4 4M188.5 52.4l2 6.4M192.5 48.4l-4 4M180.5 105.8l2 4.9M182.5 110.7l-4 4M190.5 105.8l2 4.9M192.5 110.7l-4 4"/>
<path d="M178.5 128.5l2 4.9M182.5 124.5l-4 4M188.5 128.5l2 4.9M192.5 124.5l-4 4M180.5 178.6l2 6.4M190.5 178.6l2 6.4M182.5 185l-4 4M192.5 185l-4 4M178.5 205.8l2 6.4M182.5 201.8l-4 4M188.5 205.8l2 6.4M192.5 201.8l-4 4"/>
</g>
<path d="M178.5 114.7l4 9.8M188.5 114.7l4 9.8" fill="none" stroke="#000" stroke-width=".3" stroke-dasharray="6.3 1.3 1.3 1.3 5.1" stroke-dashoffset="5.5"/>
<path d="M178.5 35.6l4 12.8M188.5 35.6l4 12.8M178.5 189l4 12.8M188.5 189l4 12.8" fill="none" stroke="#000" stroke-width=".3" stroke-dasharray="6.3 1.3 1.3 1.3 5.1" stroke-dashoffset="4.1"/>
<path d="M358.2 116.4v15.5" fill="none" stroke="#000" stroke-width=".3" stroke-dasharray="30.5 1.3 1.3 1.3" stroke-dashoffset="24.6"/>
<path d="M253.4 195.4h-.9M254.2 196.2v.9M254.2 194.6v-.9M255 195.4h.9" fill="none" stroke="#000" stroke-width=".3" stroke-dasharray="30.5 1.3 1.3 1.3"/>
<path d="M410 255.7v14.9" fill="none" stroke="#000" stroke-width=".3" stroke-dasharray="30.5 1.3 1.3 1.3" stroke-dashoffset="25"/>
<path d="M403.4 263l12.6-.1" fill="none" stroke="#000" stroke-width=".3" stroke-dasharray="30.5 1.3 1.3 1.3" stroke-dashoffset="26.1"/>
<path d="M216 248v5" fill="none" stroke="#000" stroke-width=".3" stroke-dasharray="30.5 1.3 1.3 1.3" stroke-dashoffset="29.9"/>
<path d="M85.4 52.8v-21.7M111.3 52.8v-21.7M243.9 52.8v-21.7M269.7 52.8v-21.7" fill="none" stroke="#f00" stroke-width=".3" stroke-dasharray="30.5 1.3 1.3 1.3" stroke-dashoffset="21.6"/>
<g fill="#000">
<path d="M344.1 129.1l.5-.3-.3 .5z"/>
<path d="M131.1 31.2l.1 .6h-.2zM131 52.2h.2l-.1 .6z"/>
<path d="M279.3 26.4l.6 .2-.6 .1zM269.7 26.6l.6-.2v.3zM243.3 18.2l.6 .1-.6 .2zM111.3 18.3l.6-.1v.3zM279.3 151.9l.6 .1-.6 .2zM254.2 152l.6-.1v.3z"/>
<path d="M60.3 101.5l.6-.2v.3zM279.3 101.3l.6 .2-.6 .1zM98.7 26.1l.6-.1v.3zM123.2 26l.6 .1-.6 .2zM88.8 22.5l.6-.2v.3zM133.1 22.3l.6 .2-.6 .1zM99.2 53.5l.1 .6 .3-.1zM111.5 53.7v.6l.3-.1zM60.3 22.5l.6-.1v.3zM84.8 22.4l.6 .1-.6 .2zM60.3 18.3l.6-.1v.3zM110.7 18.2l.6 .1-.6 .2zM88.3 207.6l-.1 .6h.3zM254.2 207.6l-.2 .6h.3zM89.1 195.4l.6 .2v-.3zM60.3 152l.6-.1v.3zM87.7 151.9l.6 .1-.6 .2z"/>
<path d="M358.1 132.9l.6-.2v.3zM371.2 132.7l.6 .2-.6 .1z"/>
<path d="M357.5 132.7l.6 .2-.6 .1zM344.6 132.9l.6-.2v.3z"/>
<path d="M378.7 129.6h.3l-.1 .6zM378.9 104.2l.1 .6h-.3z"/>
<path d="M88.3 152l.6-.1v.3zM121 151.9l.6 .1-.6 .2z"/>
<path d="M121.6 152l.6-.1v.3zM220.3 151.9l.6 .1-.6 .2z"/>
<path d="M220.9 152l.6-.1v.3zM253.6 151.9l.6 .1-.6 .2z"/>
<path d="M283.7 184.1l.2 .6h-.3zM283.6 206.2h.3l-.2 .6zM287 181.7l.1 .6h-.3zM286.8 208.5h.3l-.1 .6zM337.7 191.4l.1 .6h-.3zM337.5 195.9h.3l-.1 .6z"/>
<path d="M343 189.7l.6 .1-.6 .2zM341.7 189.8l.6-.1v.3z"/>
</g>
<g font-size="6.3">
<text x="282.1" y="250.3">名称</text>
<text x="347.1" y="250.3">图号</text>
<text x="282.1" y="260.3">材质</text>
<text x="347.1" y="260.3">质量</text>
<text x="383.3" y="262.1">视</text>
<text x="383.3" y="269.9">图</text>
<text x="282.1" y="270.3">版次</text>
<text x="347.1" y="270.3">比例</text>
</g>
<g font-size="4.2">
<text x="4.8" y="237.6">注意：1.行走平行度（正面+侧面），450行程内，≤±0.03mm，1000行程内，≤±0.05mm。</text>
<text x="12.2" y="243.3">2.本体形变，450行程内，≤±0.03mm，1000行程内，≤±0.05mm。</text>
<text x="18.6" y="251.3">型号/规格</text>
<text x="70.6" y="251.3">GTH8-600-BL-M20-C4</text>
<text x="301.9" y="249.5">GTH8-600-BL-M20-C4</text>
<text x="14.4" y="258.3">螺杆型号/规格</text>
<text x="19.7" y="263.9">有效行程</text>
<text x="63.7" y="258.3">1605</text>
<text x="86.5" y="263.9">600</text>
<text x="89.9" y="258.3">1610</text>
<text x="111.7" y="258.3">1620</text>
<text x="19.7" y="269.5">精度等级</text>
<text x="87.6" y="269.5">C7</text>
<text x="259" y="267">2022/9/23</text>
<text x="19.7" y="275.2">马达容量</text>
<text x="70.6" y="275.2">200/400W（无刹车）</text>
<text x="15.4" y="280.8">重复定位精度</text>
<text x="86.7" y="280.8">0.02</text>
<text x="9.1" y="286.4">感应开关方式及数量</text>
<text x="72.7" y="286.4">外挂型三只（C4）</text>
<text x="15.5" y="292">建议最快速度</text>
<text x="60.5" y="292">250MM/S</text>
<text x="86.7" y="292">500MM/S</text>
<text x="106.4" y="292">1000MMM/S</text>
</g>
<g font-size="4.1">
<text x="359.8" y="190.7">I</text>
<text x="257.3" y="196.9">I</text>
<text x="355.7" y="195.9">1 : 1</text>
</g>
<g font-size="3.5">
<text x="22.9" y="23.8">75.50 滑台极限位置 1</text>
<text x="74.9" y="19.6">153 滑台原点位置</text>
<text x="113.2" y="23.7">135</text>
<text x="172" y="19.6">600 有效行程</text>
<text x="114.1" y="27.4">75</text>
<text x="281.7" y="27.8">30.50 滑台极限位置 1</text>
<text x="132.4" y="43.3" transform="rotate(-90 132.4 43.3)">65</text>
<text x="115.2" y="61.1">2 x</text>
<text x="127" y="61.1">5</text>
<text x="135.3" y="61.1">8</text>
<text x="109.3" y="67.8">4 x M6 贯穿</text>
<text x="182.1" y="102.7">861</text>
<text x="380.2" y="119.8" transform="rotate(-90 380.2 119.8)">78</text>
<text x="329.6" y="132.8">基准面</text>
<text x="347.2" y="134.1">40.70</text>
<text x="363.8" y="134.1">41</text>
<text x="72.3" y="153.3">84</text>
<text x="99.6" y="153.3">100</text>
<text x="164.5" y="153.3">500</text>
<text x="233.4" y="153.3">100</text>
<text x="264.1" y="153.3">77</text>
<text x="346.6" y="191.1">2</text>
<text x="91.1" y="194.9">2 x</text>
<text x="102.6" y="194.9">5 H7</text>
<text x="116.5" y="194.9">4</text>
<text x="285" y="196.7" transform="rotate(-90 285 196.7)">68</text>
<text x="288.3" y="196.7" transform="rotate(-90 288.3 196.7)">82</text>
<text x="337.2" y="209" transform="rotate(-90 337.2 209)">+0.012</text>
<text x="340.7" y="207.2" transform="rotate(-90 340.7 207.2)">0</text>
<text x="64.7" y="213.9">12 x M6</text>
<text x="83.1" y="213.9">15</text>
<text x="256.6" y="213.9">4 x M6</text>
<text x="271.5" y="213.9">15</text>
<text x="340.7" y="212.5" transform="rotate(-90 340.7 212.5)">5</text>
<text x="69.9" y="217.4">5.40 贯穿</text>
<text x="260.1" y="217.4">5.40 贯穿</text>
<text x="221.4" y="246.8">1</text>
<text x="221.4" y="251.8">2</text>
<text x="218.8" y="256.8">序号</text>
<text x="232.2" y="256.8">修 订 版 次</text>
<text x="257.5" y="256.8">设计变更编号</text>
<text x="228.2" y="261.8">设</text>
<text x="240.1" y="261.8">计</text>
<text x="252" y="261.8">变</text>
<text x="263.9" y="261.8">更</text>
<text x="219.1" y="266.7">设 计</text>
<text x="368.3" y="269.3">1:3</text>
<text x="219.1" y="271.7">校 核</text>
<text x="219.1" y="276.7">批 准</text>
<text x="222.9" y="282.7">技术要求：</text>
<text x="231.8" y="287.3">1、未标注公差全部 0.1</text>
<text x="231.7" y="291.8">2、未标注倒角全部C0.3</text>
</g>
</svg>
